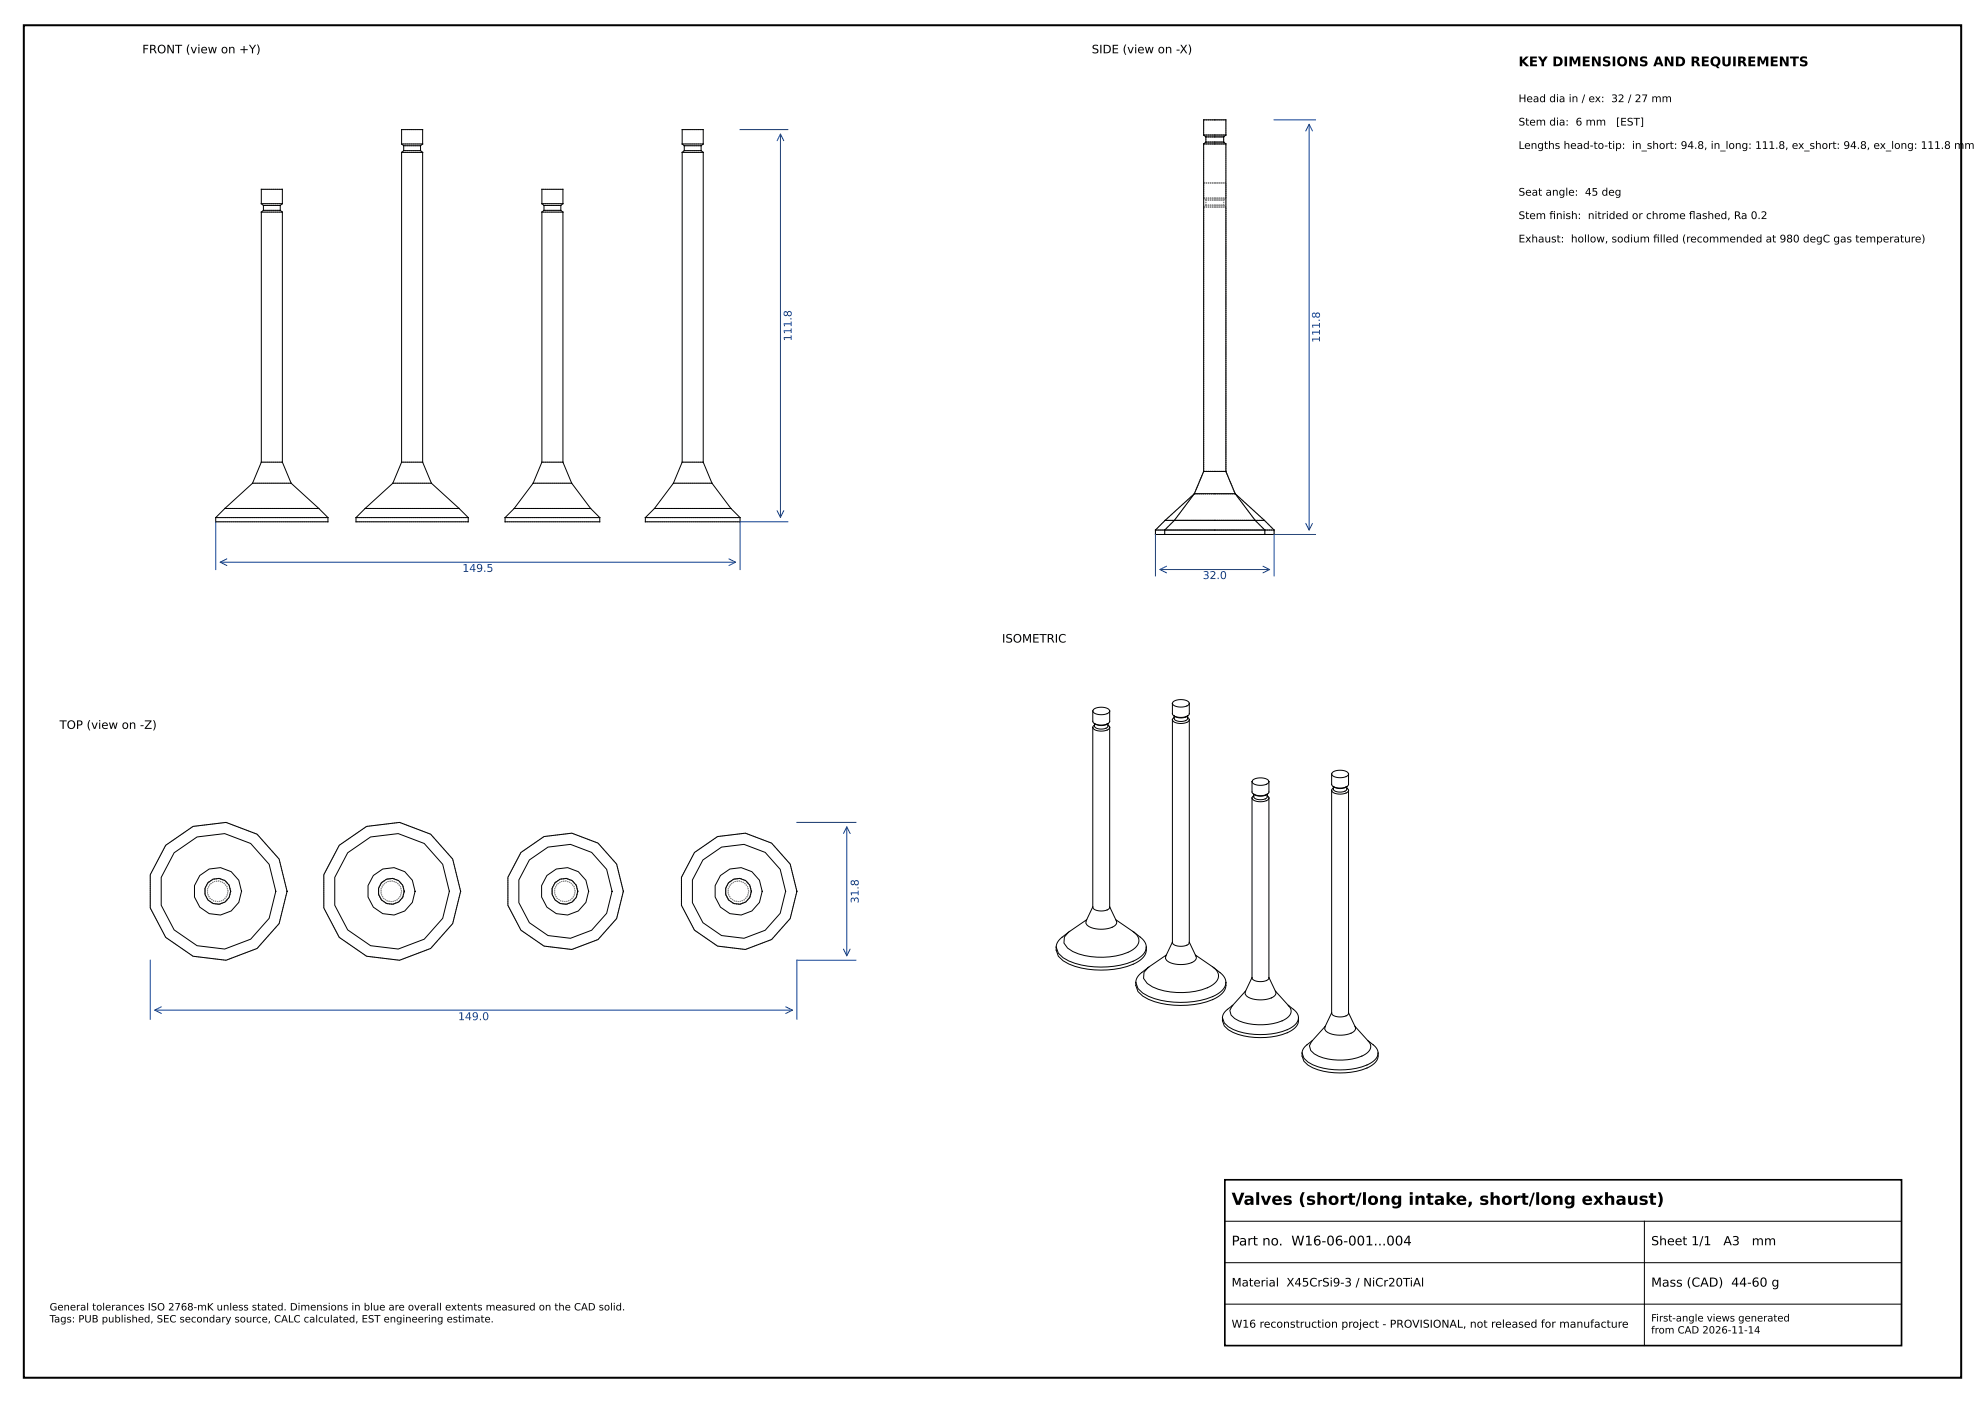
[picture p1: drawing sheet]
<svg xmlns="http://www.w3.org/2000/svg" width="420mm" height="297mm" viewBox="0 0 420 297" stroke-linecap="round" stroke-linejoin="round" font-family="sans-serif">
<g fill="none" stroke="#888" stroke-width=".21" stroke-dasharray=".3 .2" stroke-linecap="butt">
<path d="M89 31.9h-3.6M89 30.8h-3.6M89.5 32.3h-4.5M89.5 30.5h-4.5M89.5 27.4h-4.5M148.4 31.9h-3.6M148.4 30.8h-3.6M148.8 32.3h-4.4M148.8 30.5h-4.4M148.8 27.4h-4.4M254.7 38.7h2.4M254.7 30.5h2.4"/>
<path d="M254.7 28.6h2.4M254.7 25.4h2.4M254.7 28.6v-3.2M255.2 30.1h1.9M255.2 29h1.9M255.2 30.1l-.5 .4M255.2 30.1v-1.1M255.2 29l-.5-.4M257.1 38.7h2.4M257.1 30.5h2.4M257.1 30.1h1.9M257.1 29h1.9"/>
<path d="M257.1 28.6h2.4M257.1 25.4h2.4M259 30.1h-3.8M259 29h-3.8M259 30.1l.5 .4M259 30.1v-1.1M259 29l.5-.4M259.5 38.7h-4.8M259.5 30.5h-4.8M259.5 28.6h-4.8M259.5 25.4h-4.8M259.5 28.6v-3.2"/>
<path d="M59.3 44.5h-3.5M59.3 43.5h-3.5M59.8 44.9h-4.5M59.8 43.1h-4.5M59.8 40.1h-4.5M118.7 44.5h-3.6M118.7 43.5h-3.6M119.1 44.9h-4.4M119.1 43.1h-4.4M119.1 40.1h-4.4M254.7 43.8h2.4M254.7 41.9h2.4"/>
<path d="M254.7 41.9v-3.2M255.2 43.4h1.9M255.2 42.3h1.9M255.2 43.4l-.5 .4M255.2 43.4v-1.1M255.2 42.3l-.5-.4M257.1 43.8h2.4M257.1 43.4h1.9M257.1 42.3h1.9M257.1 41.9h2.4M259 43.4h-3.8M259 42.3h-3.8"/>
<path d="M259 43.4l.5 .4M259 43.4v-1.1M259 42.3l.5-.4M259.5 43.8h-4.8M259.5 41.9h-4.8M259.5 41.9v-3.2M59.8 97.8h-4.5M89.5 97.8h-4.5M119.1 97.8h-4.4M148.8 97.8h-4.4M254.7 99.8h2.4M254.7 99.8l-1.9 4.7"/>
<path d="M254.7 99.8v-56M254.7 99.8v-69.3M257.1 99.8h2.4M259.5 99.8h-4.8M259.5 99.8l1.9 4.7M259.5 99.8v-56M259.5 99.8v-69.3M61.6 102.3h-8.1M67.5 107.6h-19.9M69.4 110.4h-23.7M69.4 109.5h-23.7M91.3 102.3h-8.2"/>
<path d="M97.2 107.6h-19.9M99.1 110.4h-23.8M99.1 109.5h-23.8M121 102.3h-8.2M125 107.6h-16.2M126.9 110.4h-20M126.9 109.5h-20M150.7 102.3h-8.2M154.7 107.6h-16.2M156.6 110.4h-20M156.6 109.5h-20M244.5 113.1h12.6"/>
<path d="M244.5 112.2h12.6M244.5 113.1v-.9M246.5 113.1h10.6M246.5 112.2h10.6M246.5 113.1v-.9M246.6 110.1h10.5M246.6 110.1l-2.1 2.1M248.5 110.1h8.6M248.5 110.1l-2 2.1M252.8 104.5h4.3M252.8 104.5l-6.2 5.6M252.8 104.5l-4.3 5.6"/>
<path d="M257.1 113.1h12.6M257.1 112.2h12.6M257.1 110.1h10.5M257.1 104.5h4.3M257.1 113.1h10.6M257.1 112.2h10.6M257.1 110.1h8.6M261.4 104.5h-8.6M261.4 104.5l6.2 5.6M261.4 104.5l4.3 5.6M265.7 110.1h-17.2M265.7 110.1l2 2.1"/>
<path d="M267.6 110.1h-21M267.6 110.1l2.1 2.1M267.7 113.1h-21.2M267.7 112.2h-21.2M267.7 113.1v-.9M269.7 113.1h-25.2M269.7 112.2h-25.2M269.7 113.1v-.9M48.3 188.6a2.2 2.2 0 0 0-3-2 2.2 2.2 0 0 0-.9 3.5 2.2 2.2 0 0 0 3.6-.4l.3-1.1M48.8 188.6a2.75 2.75 0 0 0-3.7-2.5 2.75 2.75 0 0 0-1.1 4.4 2.75 2.75 0 0 0 4.5-.6l.3-1.3M60.8 188.6l-1.7-6.8-4.7-5.3-6.6-2.4-6.9 .8-5.8 4-3.3 6.2v7.1l3.3 6.2 5.8 4 6.9 .8 6.6-2.5 4.7-5.2 1.7-6.9M85 188.6a2.2 2.2 0 0 0-3-2 2.2 2.2 0 0 0-.9 3.5 2.2 2.2 0 0 0 3.6-.4l.3-1.1"/>
<path d="M85.6 188.6a2.75 2.75 0 0 0-3.8-2.5 2.75 2.75 0 0 0-1.1 4.4 2.75 2.75 0 0 0 4.5-.6l.4-1.3M97.5 188.6l-1.7-6.8-4.7-5.3-6.5-2.4-7 .8-5.8 4-3.3 6.2v7.1l3.3 6.2 5.8 4 7 .8 6.5-2.5 4.7-5.2 1.7-6.9M121.7 188.6a2.2 2.2 0 0 0-3-2 2.2 2.2 0 0 0-.8 3.5 2.2 2.2 0 0 0 3.6-.4l.2-1.1M122.3 188.6a2.75 2.75 0 0 0-3.7-2.5 2.75 2.75 0 0 0-1.1 4.4 2.75 2.75 0 0 0 4.5-.6l.3-1.3M131.9 188.6l-1.4-5.7-3.9-4.5-5.6-2.1-5.9 .7-4.8 3.4-2.8 5.3v5.9l2.8 5.3 4.8 3.3 5.9 .7 5.6-2.1 3.9-4.4 1.4-5.8M158.5 188.6a2.2 2.2 0 0 0-3-2 2.2 2.2 0 0 0-.9 3.5 2.2 2.2 0 0 0 3.6-.4l.3-1.1M159 188.6a2.75 2.75 0 0 0-3.7-2.5 2.75 2.75 0 0 0-1.1 4.4 2.75 2.75 0 0 0 4.5-.6l.3-1.3M168.7 188.6l-1.5-5.7-3.9-4.5-5.5-2.1-5.9 .7-4.9 3.4-2.8 5.3v5.9l2.8 5.3 4.9 3.3 5.9 .7 5.5-2.1 3.9-4.4 1.5-5.8"/>
</g>
<g fill="none" stroke="#000" stroke-width=".21">
<path d="M85 32.3h4.5M85 30.5h4.5M85 30.5v-3.1h4.5v3.1M85 32.3v65.5M85 30.5l.4 .3M85.4 31.9h3.6M85.4 30.8h3.6M85.4 31.9l-.4 .4M85.4 30.8v1.1M89 31.9l.5 .4M89 30.8v1.1M89.5 32.3v65.5"/>
<path d="M89.5 30.5l-.5 .3M144.4 32.3h4.4M144.4 30.5h4.4M144.4 30.5v-3.1h4.4v3.1M144.4 32.3v65.5M144.4 30.5l.4 .3M144.8 31.9h3.6M144.8 30.8h3.6M144.8 31.9l-.4 .4M144.8 30.8v1.1M148.4 31.9l.4 .4M148.4 30.8v1.1"/>
<path d="M148.8 32.3v65.5M148.8 30.5l-.4 .3M254.7 30.5h4.8M254.7 28.6h4.8M254.7 28.6v-3.2h4.8v3.2M254.7 30.5v69.3M254.7 28.6l.5 .4M255.2 30.1h3.8M255.2 29h3.8M255.2 30.1l-.5 .4M255.2 29v1.1M259 30.1l.5 .4"/>
<path d="M259 29v1.1M259.5 30.5v69.3M259.5 28.6l-.5 .4M55.3 44.9h4.5M55.3 43.1h4.5M55.3 43.1v-3h4.5v3M55.3 44.9v52.9M55.3 43.1l.5 .4M55.8 44.5h3.5M55.8 43.5h3.5M55.8 44.5l-.5 .4M55.8 43.5v1"/>
<path d="M59.3 44.5l.5 .4M59.3 43.5v1M59.8 44.9v52.9M59.8 43.1l-.5 .4M114.7 44.9h4.4M114.7 43.1h4.4M114.7 43.1v-3h4.4v3M114.7 44.9v52.9M114.7 43.1l.4 .4M115.1 44.5h3.6M115.1 43.5h3.6M115.1 44.5l-.4 .4"/>
<path d="M115.1 43.5v1M118.7 44.5l.4 .4M118.7 43.5v1M119.1 44.9v52.9M119.1 43.1l-.4 .4M55.3 97.8h4.5M55.3 97.8l-1.8 4.5M59.8 97.8l1.8 4.5M85 97.8h4.5M85 97.8l-1.9 4.5M89.5 97.8l1.8 4.5M114.7 97.8h4.4"/>
<path d="M114.7 97.8l-1.9 4.5M119.1 97.8l1.9 4.5M144.4 97.8h4.4M144.4 97.8l-1.9 4.5M148.8 97.8l1.9 4.5M254.7 99.8h4.8M254.7 99.8l-1.9 4.7M259.5 99.8l1.9 4.7M45.7 109.5v.9h23.7v-.9M45.7 109.5h23.7M47.6 107.6h19.9M47.6 107.6l-1.9 1.9"/>
<path d="M53.5 102.3h8.1M53.5 102.3l-5.9 5.3M61.6 102.3l5.9 5.3M67.5 107.6l1.9 1.9M75.3 109.5v.9h23.8v-.9M75.3 109.5h23.8M77.3 107.6h19.9M77.3 107.6l-2 1.9M83.1 102.3h8.2M83.1 102.3l-5.8 5.3M91.3 102.3l5.9 5.3M97.2 107.6l1.9 1.9"/>
<path d="M106.9 109.5v.9h20v-.9M106.9 109.5h20M108.8 107.6h16.2M108.8 107.6l-1.9 1.9M112.8 102.3h8.2M112.8 102.3l-4 5.3M121 102.3l4 5.3M125 107.6l1.9 1.9M136.6 109.5v.9h20v-.9M136.6 109.5h20M138.5 107.6h16.2M138.5 107.6l-1.9 1.9"/>
<path d="M142.5 102.3h8.2M142.5 102.3l-4 5.3M150.7 102.3l4 5.3M154.7 107.6l1.9 1.9M244.5 112.2v.9h2M244.5 112.2h2M246.5 113.1h21.2M246.5 112.2h21.2M246.5 112.2v.9M246.6 110.1h1.9M246.6 110.1l-2.1 2.1M248.5 110.1h17.2"/>
<path d="M248.5 110.1l-2 2.1M252.8 104.5h8.6M252.8 104.5l-6.2 5.6M252.8 104.5l-4.3 5.6M261.4 104.5l6.2 5.6M261.4 104.5l4.3 5.6M265.7 110.1h1.9M265.7 110.1l2 2.1M267.6 110.1l2.1 2.1M267.7 112.2h2M267.7 112.2v.9M269.7 112.2v.9h-2"/>
<path d="M231.3 153.9v38.1a2.29 2.29 0 0 0 2.5 .7l.8-.3 .3-.4v-38.1M231.3 153.9a2.29 2.29 0 0 0 2.5 .8l.8-.4 .3-.4M231.3 150.5v2.2l.3 .4M231.3 150.5a2.29 2.29 0 0 0 2.5 .7l.8-.3 .3-.4M231.3 150.5a2.3 2.3 0 0 1 2.6-.7 1.14 1.14 0 0 1 1 .7M231.6 153.5l-.3 .4M231.6 153.1a2.69 2.69 0 0 0 2.5 .2l.4-.2M231.6 153.1a2.95 2.95 0 0 0 2.9 0M231.6 153.1a1.1 1.1 0 0 0 1.5 1.2 1.17 1.17 0 0 0 1.4-.6v-.6M231.6 153.5h.1M234.5 153.5h.1M234.5 153.5l.4 .4"/>
<path d="M234.9 150.5v2.2l-.4 .4M248.1 152.3v47.2a2.29 2.29 0 0 0 2.6 .7l.8-.3 .2-.4v-47.2M248.1 152.3a2.29 2.29 0 0 0 2.6 .7l.8-.3 .2-.4M248.1 148.9v2.2l.4 .4M248.1 148.9a2.29 2.29 0 0 0 2.6 .7l.8-.3 .2-.4M248.1 148.9a2.3 2.3 0 0 1 2.6-.8 1.14 1.14 0 0 1 1 .8M248.5 151.9l-.4 .4M248.5 151.5a2.69 2.69 0 0 0 2.5 .2l.4-.2M248.5 151.5a2.95 2.95 0 0 0 2.9 0M248.5 151.5a1.1 1.1 0 0 0 1.4 1.2 1.17 1.17 0 0 0 1.5-.6v-.6M248.5 151.8v.1M251.4 151.8l.3 .5"/>
<path d="M251.7 148.9v2.2l-.3 .4M265 168.9v38.1a2.29 2.29 0 0 0 2.5 .7l.8-.3 .3-.4v-38.1M265 168.9a2.29 2.29 0 0 0 2.5 .7l.8-.3 .3-.4M265 165.4v2.3l.3 .4M265 165.4a2.29 2.29 0 0 0 2.5 .7l.8-.3 .3-.4M265 165.4a2.3 2.3 0 0 1 2.6-.7 1.14 1.14 0 0 1 1 .7M265.3 168.4l-.3 .5M265.3 168.1a2.69 2.69 0 0 0 2.5 .2l.4-.2M265.3 168.1a2.95 2.95 0 0 0 2.9 0M265.3 168.1a1.1 1.1 0 0 0 1.5 1.2 1.17 1.17 0 0 0 1.4-.7v-.5M265.3 168.4h.1M268.2 168.4h.1"/>
<path d="M268.2 168.4l.4 .5M268.6 165.4v2.3l-.4 .4M281.8 167.3v47.1a2.29 2.29 0 0 0 2.6 .7l.8-.3 .2-.4v-47.1M281.8 167.3a2.29 2.29 0 0 0 2.6 .7l.8-.3 .2-.4M281.8 163.8v2.2l.4 .5M281.8 163.8a2.29 2.29 0 0 0 2.6 .7l.8-.3 .2-.4M281.8 163.8a2.3 2.3 0 0 1 2.6-.7 1.14 1.14 0 0 1 1 .7M282.2 166.8l-.4 .5M282.2 166.5a2.69 2.69 0 0 0 2.5 .2l.4-.2M282.2 166.5a2.95 2.95 0 0 0 2.9 0M282.2 166.5a1.1 1.1 0 0 0 1.4 1.1 1.17 1.17 0 0 0 1.5-.6v-.5M282.2 166.8h.1"/>
<path d="M285.1 166.8l.3 .5M285.4 163.8v2.2l-.3 .5M226.1 197.3l-2 1.7-.4 .7-.2 .7M226.1 197.3l-.8 1-.1 1.3a6.1 6.1 0 0 0 4.4 2.6 14.2 14.2 0 0 0 10.3-1.3 2.02 2.02 0 0 0 1.2-1.7 2.02 2.02 0 0 0-1.1-1.9M230 194.6l-3.9 2.7M231.3 191.9l-1.4 3a1.25 1.25 0 0 0 1.1 1.4 5.5 5.5 0 0 0 5.1-.5l.2-.4v-.4l-1.4-3.1M236.2 194.6l3.8 2.7M240 197.3l2.1 1.7 .4 .7 .1 .7M248.1 199.4l-1.4 3a1.25 1.25 0 0 0 1.1 1.4 5.5 5.5 0 0 0 5.1-.5l.3-.4v-.4l-1.5-3.1M223.5 200.4v.7l.5 1.3a9.4 9.4 0 0 0 6.2 2.7 16.6 16.6 0 0 0 10.8-1.7 3 3 0 0 0 1.6-3M223.5 200.4l.5 1.3a9.4 9.4 0 0 0 6.2 2.8 16.6 16.6 0 0 0 10.8-1.7 3.2 3.2 0 0 0 1.6-2.4M240.4 207.9v.7l.4 1.3a9.4 9.4 0 0 0 6.3 2.7 16.6 16.6 0 0 0 10.7-1.7 3 3 0 0 0 1.7-3"/>
<path d="M240.4 207.9l.4 1.3a9.4 9.4 0 0 0 6.3 2.8 16.6 16.6 0 0 0 10.7-1.7 3.2 3.2 0 0 0 1.7-2.4M243 204.8l-2.1 1.7-.4 .7-.1 .7M243 204.8l-.9 1-.1 1.3a6.1 6.1 0 0 0 4.4 2.6 14.2 14.2 0 0 0 10.3-1.3 2.02 2.02 0 0 0 1.2-1.8 2.02 2.02 0 0 0-1-1.8M246.8 202.1l-3.8 2.7M253 202.1l3.9 2.7M256.9 204.8l2 1.7 .4 .7 .2 .7M258.7 215.4a2.94 2.94 0 0 0 2.3 3.1 14.7 14.7 0 0 0 12.7-.6 2.48 2.48 0 0 0 1.1-2.5M258.7 215.4l.4 1.1a7.9 7.9 0 0 0 5.3 2.3 14 14 0 0 0 9-1.4 2.67 2.67 0 0 0 1.4-2M260.9 212.8l-1.7 1.4-.3 .6-.2 .6M263.6 209.7l-2.9 3.2-.4 1 .3 .9a8 8 0 0 0 5.7 2.1 9.7 9.7 0 0 0 6.2-1.5 1.57 1.57 0 0 0 .3-2.5l-2.9-3.2M265 206.9l-1.4 3a1.25 1.25 0 0 0 1.1 1.4 5.5 5.5 0 0 0 5.1-.6l.2-.3v-.4l-1.4-3.1M272.6 212.8l1.7 1.4 .4 .6 .1 .6"/>
<path d="M280.5 217.2l-2.9 3.2-.5 .9 .3 1a6.6 6.6 0 0 0 4.7 2 9.7 9.7 0 0 0 7.4-1.6 1.49 1.49 0 0 0 .2-2.3l-2.9-3.2M281.8 214.3l-1.4 3a1.25 1.25 0 0 0 1.1 1.4 5.5 5.5 0 0 0 5.1-.5l.3-.3v-.4l-1.5-3.2M275.6 222.9a2.94 2.94 0 0 0 2.2 3.1 14.7 14.7 0 0 0 12.7-.7 2.48 2.48 0 0 0 1.2-2.4M275.6 222.9l.4 1.1a7.9 7.9 0 0 0 5.2 2.3 14 14 0 0 0 9.1-1.4 2.67 2.67 0 0 0 1.4-2M277.8 220.2l-1.8 1.5-.3 .5-.1 .7M289.5 220.2l1.7 1.5 .3 .5 .2 .7M259.2 258.5h143.3M348 258.5v26.3M259.2 276h143.3M259.2 267.2h143.3"/>
<circle cx="46.1" cy="188.6" r="12.3"/>
<circle cx="46.1" cy="188.6" r="14.7"/>
<circle cx="46.1" cy="188.6" r="5.1"/>
<circle cx="46.1" cy="188.6" r="2.75"/>
<circle cx="82.8" cy="188.6" r="12.3"/>
<circle cx="82.8" cy="188.6" r="5.1"/>
<circle cx="82.8" cy="188.6" r="2.75"/>
<circle cx="82.8" cy="188.6" r="14.7"/>
<circle cx="119.5" cy="188.6" r="5.1"/>
<circle cx="119.5" cy="188.6" r="10"/>
<circle cx="119.5" cy="188.6" r="12.4"/>
<circle cx="119.5" cy="188.6" r="2.75"/>
<circle cx="156.3" cy="188.6" r="5.1"/>
<circle cx="156.3" cy="188.6" r="10"/>
<circle cx="156.3" cy="188.6" r="12.4"/>
<circle cx="156.3" cy="188.6" r="2.75"/>
</g>
<g fill="none" stroke="#0b3d91" stroke-width=".21">
<path d="M156.6 27.4h10.1M164.5 29.8l.7-1.4 .7 1.4M165.2 28.4v81.1M269.7 25.4h8.7M276.4 27.7l.7-1.4 .7 1.4M277.1 26.3v85.9M45.7 110.4v10.1M46.6 119h109.1M48 118.3l-1.4 .7 1.4 .7M154.3 118.3l1.4 .7-1.4 .7M164.5 108.1l.7 1.4 .7-1.4M166.7 110.4h-10.1v10.1"/>
<path d="M244.5 113.1v8.8M246.9 119.8l-1.4 .7 1.4 .7M267.3 119.8l1.4 .7-1.4 .7M276.4 110.8l.7 1.4 .7-1.4M278.4 113.1h-8.7v8.8M245.5 120.5h23.2M168.7 174.1h12.4M178.5 176.4l.7-1.4 .7 1.4M179.2 175v27.3M31.8 203.2v12.5M32.7 213.8h135M34.2 213.1l-1.5 .7 1.5 .7"/>
<path d="M166.3 213.1l1.4 .7-1.4 .7M178.5 200.9l.7 1.4 .7-1.4M181.1 203.2h-12.4v12.5"/>
</g>
<path d="M259.2 249.7h143.3v35.1h-143.3z" fill="none" stroke="#000" stroke-width=".35"/>
<path d="M5 5.3h410.1v286.3h-410.1z" fill="none" stroke="#000" stroke-width=".42"/>
<text font-size="3.5" x="260.7" y="255">Valves (short/long intake, short/long exhaust)</text>
<g font-size="2.8">
<text x="321.4" y="14">KEY DIMENSIONS AND REQUIREMENTS</text>
<text x="260.7" y="263.6">Part no. W16-06-001...004</text>
</g>
<g font-size="2.6">
<text x="349.5" y="263.5">Sheet 1/1</text>
<text x="364.7" y="263.5">A3</text>
<text x="370.8" y="263.5">mm</text>
<text x="349.5" y="272.3">Mass (CAD) 44-60 g</text>
</g>
<g font-size="2.5">
<text x="30.1" y="11.3">FRONT (view on +Y)</text>
<text x="231.1" y="11.3">SIDE (view on -X)</text>
<text x="212.1" y="136">ISOMETRIC</text>
<text x="12.6" y="154.3">TOP (view on -Z)</text>
<text x="260.7" y="272.3">Material X45CrSi9-3 / NiCr20TiAl</text>
</g>
<g font-size="2.3" fill="#0b3d91">
<text x="167.5" y="72.2" transform="rotate(-90 167.5 72.2)">111.8</text>
<text x="279.4" y="72.5" transform="rotate(-90 279.4 72.5)">111.8</text>
<text x="97.9" y="121">149.5</text>
<text x="254.5" y="122.5">32.0</text>
<text x="181.7" y="191.2" transform="rotate(-90 181.7 191.2)">31.8</text>
<text x="96.9" y="215.9">149.0</text>
</g>
<text font-size="2.3" x="260.7" y="281">W16 reconstruction project - PROVISIONAL, not released for manufacture</text>
<g font-size="2.2">
<text x="321.4" y="21.6">Head dia in / ex: 32 / 27 mm</text>
<text x="321.4" y="26.6">Stem dia: 6 mm</text>
<text x="342" y="26.6">[EST]</text>
<text x="321.4" y="31.5">Lengths head-to-tip: in_short: 94.8, in_long: 111.8, ex_short: 94.8, ex_long: 111.8 mm</text>
<text x="321.4" y="41.4">Seat angle: 45 deg</text>
<text x="321.4" y="46.4">Stem fnish: nitrided or chrome fashed, Ra 0.2</text>
<text x="327.9" y="46.4">i</text>
<text x="357.5" y="46.4">l</text>
<text x="321.4" y="51.3">Exhaust: hollow, sodium flled (recommended at 980 degC gas temperature)</text>
<text x="349.9" y="51.3">i</text>
</g>
<g font-size="2.1">
<text x="10.5" y="277.3">General tolerances ISO 2768-mK unless stated. Dimensions in blue are overall extents measured on the CAD solid.</text>
<text x="10.5" y="279.9">Tags: PUB published, SEC secondary source, CALC calculated, EST engineering estimate.</text>
<text x="349.5" y="279.7">First-angle views generated</text>
<text x="349.5" y="282.2">from CAD 2026-11-14</text>
</g>
</svg>
